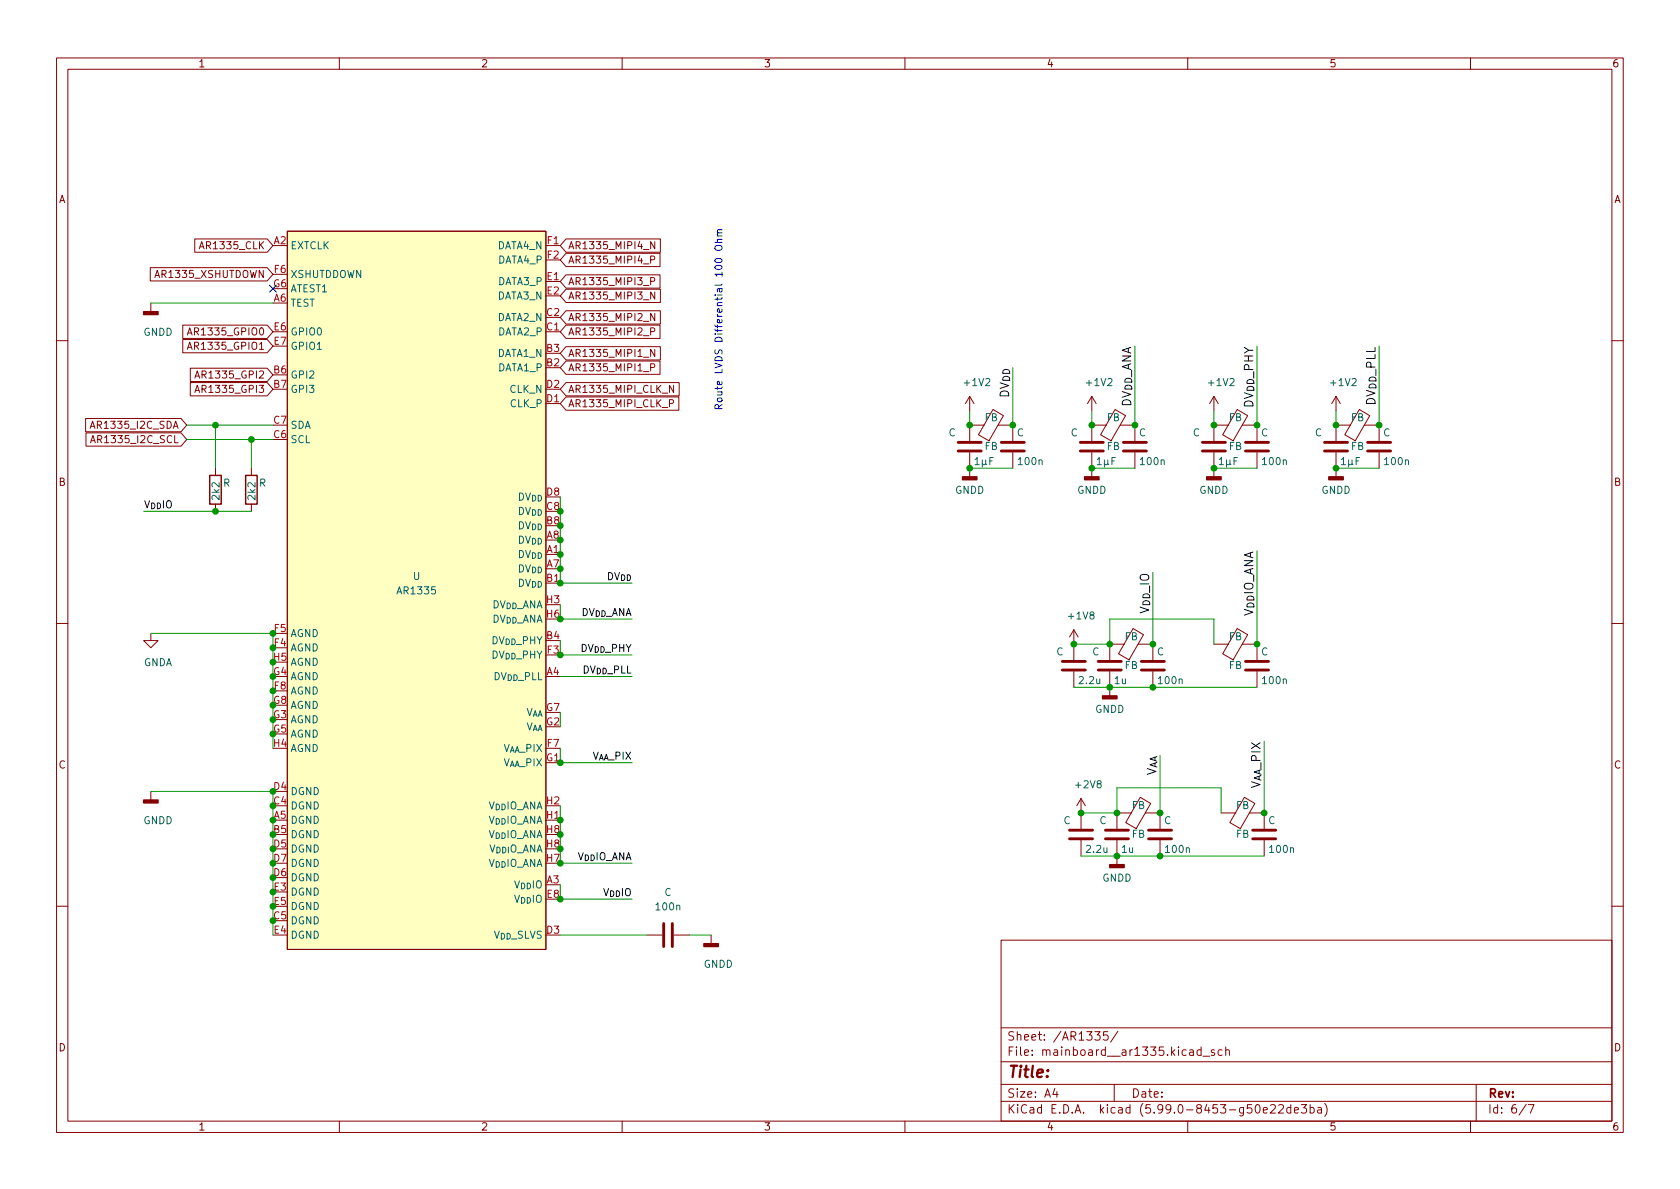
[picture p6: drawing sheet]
<svg xmlns="http://www.w3.org/2000/svg" width="297mm" height="210mm" viewBox="0 0 297 210" stroke-linecap="round" stroke-linejoin="round" font-family="sans-serif">
<g fill="none" stroke="#840000" stroke-width=".18">
<path d="M10 10.2h277v190.1h-277zM12 12.2h273v186.1h-273zM60 10.2v2M110 10.2v2M160 10.2v2M210 10.2v2M260 10.2v2M26.6 47.3h20.6l1.1 1.2-1.1 1.2h-20.6zM26.7 53.6v1.5M32.3 57.5h14.9l1.1 1.2-1.1 1.1h-14.9zM33.1 59.2l.4-1.2 .5 1.2M33.2 58.9h.6"/>
<path d="M34.4 42.3h12.8l1.1 1.1-1.1 1.2h-12.8zM50.8 40.9h45.7v127h-45.7zM100.1 55h16.7v2.3h-16.7l-1-1.2zM100.1 57.5h16.6v2.3h-16.6l-1-1.1zM100.1 51.1h16.7v2.4h-16.7l-1-1.2zM100.1 48.6h16.6v2.4h-16.6l-1-1.2zM100.1 44.8h16.6v2.3h-16.6l-1-1.1zM100.1 42.3h16.7v2.3h-16.7l-1-1.2zM115 58.6h.6l.2-.2-.1-.3-.7-.1v1.2M115 49.7h.6l.2-.2-.1-.3-.7-.1v1.3M115 45.9h.6l.2-.2-.1-.3-.7-.1v1.2M115.8 55.4v1.3l-.8-1.3v1.3"/>
<path d="M115.8 51.6v1.3l-.8-1.3v1.3M115.8 42.7v1.3l-.8-1.3v1.3M10 60.2h2M15.1 74h16.9l1 1.2-1 1.2h-16.9zM15.2 76.5h16.8l1 1.2-1 1.2h-16.8zM15.9 75.8l.5-1.3 .4 1.3M16 78.3l.4-1.3 .5 1.3M16.1 75.4h.6M16.1 77.9h.6M32.3 60h14.9l1.1 1.2-1.1 1.2h-14.9zM33.1 61.8l.4-1.3 .5 1.3M33.2 61.4h.6"/>
<path d="M33.6 67.7h13.6l1.1 1.1-1.1 1.2h-13.6zM33.6 65.1h13.6l1.1 1.2-1.1 1.2h-13.6zM34.5 69.4l.4-1.3 .4 1.3M34.5 66.9l.4-1.3 .4 1.3M34.6 69h.6M34.6 66.5h.6M100.1 63.8h16.6v2.4h-16.6l-1-1.2zM100.1 61.3h16.7v2.4h-16.7l-1-1.2zM100.1 67.7h20v2.3h-20l-1-1.2zM100.1 70.2h19.9v2.3h-19.9l-1-1.1zM115 65l.6-.1 .2-.2-.1-.3-.7-.1v1.3M115.8 61.8v1.3l-.8-1.3v1.3"/>
<path d="M118.4 71.3h.6l.1-.2-.1-.3-.6-.1v1.2M119.1 68.1v1.3l-.7-1.3v1.3M171.4 70.1l-.7 1.3M171.4 70.1v2.5M171.4 70.1l.8 1.3M174 75.2h-2.6v2.8M175.6 72.4l1.8 1.1-2.5 4.4-1.9-1zM176.5 75.2h2.6v2.8M193 70.1v2.5M193 70.1l-.7 1.3M193 70.1l.8 1.3M195.6 75.2h-2.6v2.8"/>
<path d="M197.2 72.4l1.8 1.1-2.6 4.4-1.8-1zM200.7 75.2v2.8M214.6 70.1v2.5M214.6 70.1l-.7 1.3M214.6 70.1l.8 1.3M217.2 75.2h-2.6v2.8M218.7 72.4l1.9 1.1-2.6 4.4-1.8-1zM222.2 75.2v2.8M236.2 70.1v2.5M236.2 70.1l-.7 1.3M236.2 70.1l.8 1.3M238.8 75.2h-2.6v2.8"/>
<path d="M240.3 72.4l1.9 1.1-2.6 4.4-1.8-1zM243.8 75.2v2.8M285 60.2h2M38.1 82.8v1.3M38.1 89.1v1.3M44.4 82.8v1.3M44.4 89.1v1.3M171.4 80v4.3M179.1 80v2.8M193 80v4.3M200.7 80v2.8M214.6 80v4.3"/>
<path d="M222.2 80v2.8M236.2 80v4.3M243.8 80v2.8M10 110.2h2M26.7 112v1.3h1.2l-1.2 1.2-1.3-1.2h1.3M189.9 111.4l-.8 1.2M189.9 111.4v5.3M189.9 118.7v2.8M189.9 111.4l.7 1.2M196.2 118.7v4.4M198.8 113.9h-2.6v2.8M200.3 111.1l1.9 1.1-2.6 4.5-1.8-1.1z"/>
<path d="M201.2 113.9h2.6v2.8M203.8 118.7v2.8M214.6 113.9h2.6M218.7 111.1l1.9 1.1-2.6 4.5-1.8-1.1zM219.7 113.9h2.5v2.8M222.2 118.7v2.8M285 110.2h2M26.7 139.9v1.6M191.1 141.2v5.4M191.1 148.6v2.8M191.1 141.2l-.7 1.3M191.1 141.2l.8 1.3"/>
<path d="M197.5 148.6v4.3M200 143.8h-2.5v2.8M201.6 141l1.9 1.1-2.6 4.4-1.9-1zM202.5 143.8h2.6v2.8M205.1 148.6v2.8M215.9 143.8h2.5M220 141l1.9 1.1-2.6 4.4-1.9-1zM220.9 143.8h2.6v2.8M223.5 148.6v2.8M10 160.2h2M114.3 165.3h2.8M119.1 165.3h2.8"/>
<path d="M125.7 165.3v1.6M177 166.3h108v32h-108zM285 160.2h2M60 198.3v2M110 198.3v2M160 198.3v2M177 194.8h108M177 191.8h108M177 187.8h108M177 181.8h108M186.5 192.5l-.4 1h1M186.9 193v1"/>
<path d="M193.6 182.4h.9l-.5 .6 .4 .1v.7l-.2 .1h-.4l-.2-.1M195.9 182.4h-.8v.7l.2-.1 .5 .1 .1 .2v.5l-.3 .1-.5-.1M197 191.8v3M197.6 182.4l-1.2 1.9M210 198.3v2M212.4 185.7l-.5-.1-.3 .3v.4l.2 .3h.6M212.4 185.1v1.5M212.7 186.8h1.2M214.7 185.7l-.3-.1-.3 .2 .1 .3 .5 .1v.4h-.6M216.1 185.7l-.5-.1-.2 .3v.4l.1 .3h.6M216.7 185.8l.2-.2 .4 .1 .1 .9M216.7 185.1v1.5"/>
<path d="M223.4 196.3l.7-.1-.1-.3-.4-.1-.2 .2v.8h.6M224.6 195.5l.6-.2 .2 .2 .1 .3-.9 1h.9M226.1 195.5l.5-.2 .3 .2v.3l-.9 1h.9M228.2 195.9l-.4-.1-.3 .3v.4l.1 .3h.6M228.2 195.3v1.5M228.9 196.3l.7-.1-.1-.3-.4-.1-.2 .2v.8h.6M230.1 195.3h.9l-.5 .6 .4 .1v.7l-.2 .1h-.4l-.2-.1M231.6 195.9l.5-.1 .3 .3v.4l-.2 .3h-.6M231.6 195.3v1.5M233 195.9h.6v.9M233.6 196.2l-.5 .1a.29 .29 0 0 0-.2 .2 .29 .29 0 0 0 .2 .3h.5M234.2 195.1a1.72 1.72 0 0 1 0 2.3"/>
<path d="M260 198.3v2M261 191.8v6.5M269.9 195.3l-1.3 1.9M270.2 195.3h1l-.6 1.5"/>
</g>
<g fill="#840000" stroke="#840000" stroke-width=".25">
<path d="M194.9 123.1h2.6v.5h-2.6z"/>
<path d="M191.8 84.3h2.5v.5h-2.5z"/>
<path d="M124.5 166.9h2.5v.5h-2.5z"/>
<path d="M213.4 84.3h2.5v.5h-2.5z"/>
<path d="M234.9 84.3h2.6v.5h-2.6z"/>
<path d="M196.2 152.9h2.6v.5h-2.6z"/>
<path d="M25.4 141.5h2.5v.5h-2.5z"/>
<path d="M25.4 55.1h2.5v.5h-2.5z"/>
<path d="M170.2 84.3h2.5v.5h-2.5z"/>
</g>
<g fill="none" stroke="#840000" stroke-width=".51">
<path d="M169.4 79.8h4.1M169.4 78.2h4.1M177 79.8h4.1M177 78.2h4.1M191 79.8h4.1M191 78.2h4.1M198.6 79.8h4.1M198.6 78.2h4.1M212.6 79.8h4.1M212.6 78.2h4.1M220.2 79.8h4.1M220.2 78.2h4.1"/>
<path d="M234.2 79.8h4.1M234.2 78.2h4.1M241.8 79.8h4.1M241.8 78.2h4.1M187.8 118.5h4.1M187.8 117h4.1M194.2 118.5h4M194.2 117h4M201.8 118.5h4.1M201.8 117h4.1M220.2 118.5h4.1M220.2 117h4.1"/>
<path d="M189.1 148.3h4.1M189.1 146.8h4.1M195.5 148.3h4M195.5 146.8h4M203.1 148.3h4M203.1 146.8h4M221.5 148.3h4.1M221.5 146.8h4.1M117.3 163.3v4.1M118.9 163.3v4.1"/>
</g>
<g fill="none" stroke="#006464" stroke-width=".18">
<path d="M91.8 99.9a.64 .64 0 0 1 .8 .6 .64 .64 0 0 1-.8 .7zM91.8 94.8a.64 .64 0 0 1 .8 .6 .64 .64 0 0 1-.8 .7zM91.8 92.3a.64 .64 0 0 1 .8 .6 .64 .64 0 0 1-.8 .6zM91.8 89.7a.64 .64 0 0 1 .8 .7 .64 .64 0 0 1-.8 .6zM91.8 87.2a.64 .64 0 0 1 .8 .6 .64 .64 0 0 1-.8 .7zM91.8 97.3a.64 .64 0 0 1 .8 .7 .64 .64 0 0 1-.8 .6zM92.9 99.9l.5 1.3 .4-1.3M92.9 94.8l.5 1.3 .4-1.3M92.9 92.3l.5 1.2 .4-1.2M92.9 89.7l.5 1.3 .4-1.3M92.9 87.2l.5 1.3 .4-1.3M92.9 97.3l.5 1.3 .4-1.3"/>
<path d="M94.1 95.2a.51 .51 0 0 1 .6 .5 .51 .51 0 0 1-.6 .5zM94.1 92.7a.51 .51 0 0 1 .6 .5 .51 .51 0 0 1-.6 .5zM94.1 90.1a.51 .51 0 0 1 .6 .5 .51 .51 0 0 1-.6 .5zM94.1 87.6a.51 .51 0 0 1 .6 .5 .51 .51 0 0 1-.6 .5zM94.1 97.7a.51 .51 0 0 1 .6 .5 .51 .51 0 0 1-.6 .6zM95.2 95.2a.51 .51 0 0 1 .5 .5 .51 .51 0 0 1-.5 .5zM95.2 92.7a.51 .51 0 0 1 .5 .5 .51 .51 0 0 1-.5 .5zM95.2 90.1a.51 .51 0 0 1 .5 .5 .51 .51 0 0 1-.5 .5zM95.2 87.6a.51 .51 0 0 1 .5 .5 .51 .51 0 0 1-.5 .5zM95.2 97.7a.51 .51 0 0 1 .5 .5 .51 .51 0 0 1-.5 .6zM172.4 81.3l.4-.4v1.3M172.4 82.2h.7"/>
<path d="M173.7 81.3v1.3M174.3 82l.2 .2M174.3 81.3l-.1 .8-.3 .1-.2-.2M175 81.5h.4M175.6 80.9h-.6v1.3M194 81.3l.4-.4v1.3M194 82.2h.7M195.3 81.3v1.3M195.9 82l.2 .2M195.9 81.3l-.1 .8-.4 .1-.1-.2M196.6 81.5h.4M197.2 80.9h-.6v1.3"/>
<path d="M215.6 81.3l.3-.4v1.3M215.6 82.2h.7M216.9 81.3v1.3M217.5 82l.1 .2M217.5 81.3l-.1 .8-.4 .1-.1-.2M218.2 81.5h.4M218.8 80.9h-.6v1.3M237.2 81.3l.3-.4v1.3M237.2 82.2h.7M238.4 81.3v1.3M239.1 82l.1 .2M239.1 81.3l-.1 .8-.4 .1-.2-.2"/>
<path d="M239.8 81.5h.4M240.4 80.9h-.6v1.3M91.8 102.4a.64 .64 0 0 1 .8 .7 .64 .64 0 0 1-.8 .6zM92.9 102.4l.5 1.3 .4-1.3M94.1 100.3a.51 .51 0 0 1 .6 .5 .51 .51 0 0 1-.6 .5zM94.1 102.8a.51 .51 0 0 1 .6 .5 .51 .51 0 0 1-.6 .5zM95.2 100.3a.51 .51 0 0 1 .5 .5 .51 .51 0 0 1-.5 .5zM95.2 102.8a.51 .51 0 0 1 .5 .5 .51 .51 0 0 1-.5 .5z"/>
</g>
<path d="M37.1 84.1h2v5h-2zM43.4 84.1h2.1v5h-2.1z" fill="none" stroke="#840000" stroke-width=".25"/>
<path d="M50.8 40.9h45.7v127h-45.7z" fill="#ffffc2" stroke="#ffffc2" stroke-width=".18"/>
<path d="M176.8 67.7l1.5 .5-1.5 .5M177 69.3a.8 .8 0 0 1 1-.1 .8 .8 0 0 1 .3 .8h-1.5v-.4zM177.5 66.7a.64 .64 0 0 1 .7-.1 .64 .64 0 0 1 .3 .6h-1.2zM177.5 65.4a.64 .64 0 0 1 .7 0 .64 .64 0 0 1 .3 .6h-1.2zM107.6 101.2a.64 .64 0 0 1 .7 .7 .64 .64 0 0 1-.7 .6zM108.7 101.2l.4 1.3 .4-1.3M109.9 101.6a.51 .51 0 0 1 .6 .5 .51 .51 0 0 1-.6 .6zM110.9 101.6a.51 .51 0 0 1 .6 .5 .51 .51 0 0 1-.6 .6z" fill="none" stroke="#0f0f0f" stroke-width=".18"/>
<path d="M126.4 42.9h1.3M126.5 43.6a.81 .81 0 0 1 1.2 .1 .43 .43 0 0 1-.5 .6h-.4a.42 .42 0 0 1-.4-.3 .42 .42 0 0 1 .1-.4zM126.8 41.7h.9M127.7 42.3l-.8 .1-.1 .3 .1 .2M127.7 41.2h-.8l-.1 .3 .1 .2M127.7 40.6l-.8 .1-.1 .3 .2 .2" fill="none" stroke="#0000c2" stroke-width=".18"/>
<g fill="none" stroke="#009600" stroke-width=".18">
<path d="M26.7 53.6h21.6M33 77.7h15.3M33 75.2h15.3M38.1 75.2v7.6M44.4 77.7v5.1M171.4 72.6v2.6M179.1 65v10.2M193 72.6v2.6M200.7 61.2v14M214.6 72.6v2.6M222.2 61.2v14M236.2 72.6v2.6"/>
<path d="M243.8 61.2v14M25.4 90.4h19M99.1 87.9v15.2h12.7M171.4 82.8h7.7M193 82.8h7.7M214.6 82.8h7.6M222.2 97.4v16.5M236.2 82.8h7.6M26.7 112h21.6v20.3M99.1 106.9v2.6h12.7M99.1 113.3v2.5h12.7M99.1 119.6h12.7"/>
<path d="M189.9 113.9h6.3v-4.4h18.4v4.4M203.8 101.2v12.7M26.7 139.9h21.6v25.4M99.1 126v2.5M99.1 132.3v2.6h12.7M189.9 121.5h32.3M205.1 133.6v10.2M223.5 131.1v12.7M99.1 142.5v10.1h12.7M99.1 156.5v2.5h12.7M191.1 143.8h6.4v-4.5h18.4v4.5M191.1 151.4h32.4"/>
<path d="M99.1 165.3h15.2M121.9 165.3h3.8"/>
</g>
<path d="M47.7 50.4l1.2 1.3M48.9 50.4l-1.2 1.3" fill="none" stroke="#000084" stroke-width=".18"/>
<g fill="#009600" stroke="#009600" stroke-width=".18">
<circle cx="38.1" cy="90.4" r=".51"/>
<circle cx="48.3" cy="112" r=".51"/>
<circle cx="44.5" cy="77.7" r=".51"/>
<circle cx="48.3" cy="114.5" r=".51"/>
<circle cx="48.3" cy="117.1" r=".51"/>
<circle cx="38.1" cy="75.2" r=".51"/>
<circle cx="203.8" cy="113.9" r=".51"/>
<circle cx="203.8" cy="121.5" r=".51"/>
<circle cx="222.3" cy="113.9" r=".51"/>
<circle cx="205.1" cy="143.8" r=".51"/>
<circle cx="205.1" cy="151.4" r=".51"/>
<circle cx="223.5" cy="143.8" r=".51"/>
<circle cx="197.5" cy="143.8" r=".51"/>
<circle cx="197.5" cy="151.4" r=".51"/>
<circle cx="189.9" cy="113.9" r=".51"/>
<circle cx="196.2" cy="113.9" r=".51"/>
<circle cx="196.2" cy="121.5" r=".51"/>
<circle cx="191.1" cy="143.8" r=".51"/>
<circle cx="48.3" cy="119.6" r=".51"/>
<circle cx="48.3" cy="122.2" r=".51"/>
<circle cx="48.3" cy="124.7" r=".51"/>
<circle cx="48.3" cy="127.2" r=".51"/>
<circle cx="48.3" cy="129.8" r=".51"/>
<circle cx="48.3" cy="139.9" r=".51"/>
<circle cx="48.3" cy="155.2" r=".51"/>
<circle cx="48.3" cy="157.7" r=".51"/>
<circle cx="99.1" cy="147.6" r=".51"/>
<circle cx="99.1" cy="150.1" r=".51"/>
<circle cx="99.1" cy="152.6" r=".51"/>
<circle cx="99.1" cy="159" r=".51"/>
<circle cx="48.3" cy="147.6" r=".51"/>
<circle cx="48.3" cy="150.1" r=".51"/>
<circle cx="48.3" cy="152.6" r=".51"/>
<circle cx="48.3" cy="160.3" r=".51"/>
<circle cx="48.3" cy="162.8" r=".51"/>
<circle cx="99.1" cy="145" r=".51"/>
<circle cx="48.3" cy="145" r=".51"/>
<circle cx="48.3" cy="142.5" r=".51"/>
<circle cx="99.1" cy="103.1" r=".51"/>
<circle cx="99.1" cy="109.5" r=".51"/>
<circle cx="99.1" cy="115.8" r=".51"/>
<circle cx="99.1" cy="134.9" r=".51"/>
<circle cx="193" cy="75.2" r=".51"/>
<circle cx="214.6" cy="75.2" r=".51"/>
<circle cx="236.2" cy="75.2" r=".51"/>
<circle cx="236.2" cy="82.8" r=".51"/>
<circle cx="179.1" cy="75.2" r=".51"/>
<circle cx="193" cy="82.8" r=".51"/>
<circle cx="214.6" cy="82.8" r=".51"/>
<circle cx="171.5" cy="75.2" r=".51"/>
<circle cx="171.5" cy="82.8" r=".51"/>
<circle cx="99.1" cy="95.5" r=".51"/>
<circle cx="99.1" cy="98" r=".51"/>
<circle cx="99.1" cy="100.6" r=".51"/>
<circle cx="99.1" cy="90.4" r=".51"/>
<circle cx="99.1" cy="93" r=".51"/>
</g>
<text font-size="2.8" fill="#840000" x="178" y="190.6">Title:</text>
<g font-size="2.1" fill="#009600">
<text x="200" y="75.8" transform="rotate(-90 200 75.8)">DV_{DD}_ANA</text>
<text x="221.6" y="75.6" transform="rotate(-90 221.6 75.6)">DV_{DD}_PHY</text>
<text x="243.2" y="75.2" transform="rotate(-90 243.2 75.2)">DV_{DD}_PLL</text>
</g>
<g font-size="2.1" fill="#0f0f0f">
<text x="203.2" y="111.9" transform="rotate(-90 203.2 111.9)">V_{DD}_IO</text>
<text x="221.6" y="112.7" transform="rotate(-90 221.6 112.7)">V_{DD}IO_ANA</text>
<text x="204.5" y="140.9" transform="rotate(-90 204.5 140.9)">V_{AA}</text>
<text x="222.9" y="143" transform="rotate(-90 222.9 143)">V_{AA}_PIX</text>
</g>
<g font-size="2.1" fill="#840000">
<text x="178" y="184">Sheet: /AR1335/</text>
<text x="178" y="186.7">File: mainboard__ar1335.kicad_sch</text>
<text x="178" y="196.9">KiCad E.D.A. kicad (5.99.0-8453-g50e22de3ba)</text>
<text x="178" y="194.1">Size: A4</text>
<text x="200" y="194.1">Date:</text>
<text x="263" y="194.1">Rev:</text>
<text x="263" y="196.9">Id: 6/7</text>
</g>
<g font-size="1.8" fill="#840000">
<text x="35" y="11.9">1</text>
<text x="85" y="11.9">2</text>
<text x="135" y="11.9">3</text>
<text x="185" y="11.9">4</text>
<text x="235" y="11.9">5</text>
<text x="285" y="11.9">6</text>
<text x="10.3" y="35.9">A</text>
<text x="285.3" y="35.9">A</text>
<text x="35.8" y="44.1">AR1335_CLK</text>
<text x="100.4" y="46.6">AR1335_MIPI4_P</text>
<text x="100.4" y="44.1">AR1335_MIPI4_N</text>
<text x="27.9" y="49.1">AR1335_XSHUTDOWN</text>
<text x="100.4" y="53">AR1335_MIPI3_N</text>
<text x="100.4" y="50.4">AR1335_MIPI3_P</text>
<text x="34" y="59.3">AR1335_GPIO0</text>
<text x="100.4" y="56.8">AR1335_MIPI2_N</text>
<text x="100.4" y="59.3">AR1335_MIPI2_P</text>
<text x="34" y="61.8">AR1335_GPIO1</text>
<text x="100.4" y="65.7">AR1335_MIPI1_P</text>
<text x="100.4" y="63.1">AR1335_MIPI1_N</text>
<text x="35.4" y="69.5">AR1335_GPI3</text>
<text x="35.4" y="66.9">AR1335_GPI2</text>
<text x="100.4" y="69.5">AR1335_MIPI_CLK_N</text>
<text x="16.7" y="75.8">AR1335_I2C_SDA</text>
<text x="100.4" y="72">AR1335_MIPI_CLK_P</text>
<text x="16.9" y="78.4">AR1335_I2C_SCL</text>
<text x="10.3" y="85.9">B</text>
<text x="285.3" y="85.9">B</text>
<text x="10.3" y="135.9">C</text>
<text x="285.3" y="135.9">C</text>
<text x="10.3" y="185.9">D</text>
<text x="285.3" y="185.9">D</text>
<text x="35" y="199.9">1</text>
<text x="85" y="199.9">2</text>
<text x="135" y="199.9">3</text>
<text x="185" y="199.9">4</text>
<text x="235" y="199.9">5</text>
<text x="285" y="199.9">6</text>
</g>
<g font-size="1.8" fill="#a90000">
<text x="48.4" y="43.2">A2</text>
<text x="96.8" y="43.2">F1</text>
<text x="96.8" y="45.7">F2</text>
<text x="48.4" y="50.8">G6</text>
<text x="48.4" y="53.3">A6</text>
<text x="48.5" y="48.3">F6</text>
<text x="96.7" y="49.5">E1</text>
<text x="96.7" y="52.1">E2</text>
<text x="48.4" y="58.4">E6</text>
<text x="96.7" y="55.9">C2</text>
<text x="96.7" y="58.4">C1</text>
<text x="48.4" y="61">E7</text>
<text x="96.7" y="62.2">B3</text>
<text x="96.7" y="64.8">B2</text>
<text x="48.4" y="66">B6</text>
<text x="48.4" y="68.6">B7</text>
<text x="96.7" y="68.6">D2</text>
<text x="96.7" y="71.1">D1</text>
<text x="48.4" y="77.5">C6</text>
<text x="48.4" y="74.9">C7</text>
<text x="96.7" y="87.6">D8</text>
<text x="96.7" y="95.2">A8</text>
<text x="96.7" y="92.7">B8</text>
<text x="96.7" y="90.2">C8</text>
<text x="96.7" y="100.3">A7</text>
<text x="96.7" y="97.8">A1</text>
<text x="96.7" y="102.9">B1</text>
<text x="96.7" y="106.7">H3</text>
<text x="48.5" y="111.8">F5</text>
<text x="96.7" y="113">B4</text>
<text x="96.7" y="109.2">H6</text>
<text x="48.4" y="119.4">G4</text>
<text x="48.4" y="116.8">H5</text>
<text x="48.5" y="114.3">F4</text>
<text x="96.7" y="119.4">A4</text>
<text x="96.8" y="115.6">F3</text>
<text x="48.4" y="124.5">G8</text>
<text x="48.5" y="121.9">F8</text>
<text x="96.6" y="125.7">G7</text>
<text x="48.4" y="127">G3</text>
<text x="48.4" y="129.5">G5</text>
<text x="96.6" y="128.3">G2</text>
<text x="48.4" y="132.1">H4</text>
<text x="96.6" y="134.6">G1</text>
<text x="96.8" y="132.1">F7</text>
<text x="48.4" y="139.7">D4</text>
<text x="48.4" y="142.2">C4</text>
<text x="96.7" y="142.2">H2</text>
<text x="48.4" y="144.8">A5</text>
<text x="48.4" y="147.3">B5</text>
<text x="48.4" y="149.9">D5</text>
<text x="96.7" y="149.9">H8</text>
<text x="96.7" y="147.3">H8</text>
<text x="96.7" y="144.8">H1</text>
<text x="48.4" y="152.4">D7</text>
<text x="48.4" y="154.9">D6</text>
<text x="48.4" y="157.5">E3</text>
<text x="48.4" y="160">E5</text>
<text x="96.7" y="156.2">A3</text>
<text x="96.7" y="158.7">E8</text>
<text x="48.4" y="162.6">C5</text>
<text x="48.4" y="165.1">E4</text>
<text x="96.7" y="165.1">D3</text>
</g>
<g font-size="1.8" fill="#006464">
<text x="51.3" y="44.1">EXTCLK</text>
<text x="87.9" y="44.1">DATA4_N</text>
<text x="88" y="46.6">DATA4_P</text>
<text x="51.3" y="49.1">XSHUTDDOWN</text>
<text x="51.3" y="51.7">ATEST1</text>
<text x="87.9" y="53">DATA3_N</text>
<text x="88" y="50.4">DATA3_P</text>
<text x="25.3" y="59.4">GNDD</text>
<text x="51.3" y="54.2">TEST</text>
<text x="51.3" y="59.3">GPIO0</text>
<text x="87.9" y="56.8">DATA2_N</text>
<text x="88" y="59.3">DATA2_P</text>
<text x="51.3" y="61.8">GPIO1</text>
<text x="87.9" y="63.1">DATA1_N</text>
<text x="88" y="65.7">DATA1_P</text>
<text x="51.3" y="66.9">GPI2</text>
<text x="51.3" y="69.5">GPI3</text>
<text x="90.1" y="69.5">CLK_N</text>
<text x="170.6" y="68.3">+1V2</text>
<text x="192.2" y="68.3">+1V2</text>
<text x="213.8" y="68.3">+1V2</text>
<text x="235.4" y="68.3">+1V2</text>
<text x="51.3" y="75.8">SDA</text>
<text x="90.2" y="72">CLK_P</text>
<text x="167.7" y="77.2">C</text>
<text x="174.1" y="74.5">FB</text>
<text x="179.8" y="77.2">C</text>
<text x="189.3" y="77.2">C</text>
<text x="195.7" y="74.5">FB</text>
<text x="201.4" y="77.2">C</text>
<text x="210.9" y="77.2">C</text>
<text x="217.3" y="74.5">FB</text>
<text x="223" y="77.2">C</text>
<text x="232.5" y="77.2">C</text>
<text x="238.9" y="74.5">FB</text>
<text x="244.6" y="77.2">C</text>
<text x="51.3" y="78.4">SCL</text>
<text x="174.1" y="79.6">FB</text>
<text x="180.2" y="82.2">100n</text>
<text x="195.7" y="79.6">FB</text>
<text x="201.7" y="82.2">100n</text>
<text x="217.3" y="79.6">FB</text>
<text x="223.3" y="82.2">100n</text>
<text x="238.9" y="79.6">FB</text>
<text x="244.9" y="82.2">100n</text>
<text x="38.8" y="88.3" transform="rotate(-90 38.8 88.3)">2k2</text>
<text x="39.4" y="86">R</text>
<text x="45.2" y="88.3" transform="rotate(-90 45.2 88.3)">2k2</text>
<text x="45.8" y="86">R</text>
<text x="168.8" y="87.3">GNDD</text>
<text x="190.4" y="87.3">GNDD</text>
<text x="212" y="87.3">GNDD</text>
<text x="233.6" y="87.3">GNDD</text>
<text x="70.4" y="105.1">AR1335</text>
<text x="73" y="102.6">U</text>
<text x="83.8" y="107.6">DV_{DD}_ANA</text>
<text x="51.3" y="112.6">AGND</text>
<text x="83.8" y="110.1">DV_{DD}_ANA</text>
<text x="84" y="113.9">DV_{DD}_PHY</text>
<text x="189" y="109.5">+1V8</text>
<text x="198.8" y="113.2">FB</text>
<text x="217.3" y="113.2">FB</text>
<text x="25.3" y="117.8">GNDA</text>
<text x="51.3" y="115.2">AGND</text>
<text x="51.3" y="117.7">AGND</text>
<text x="84" y="116.5">DV_{DD}_PHY</text>
<text x="186.8" y="115.9">C</text>
<text x="193.1" y="115.9">C</text>
<text x="198.8" y="118.3">FB</text>
<text x="204.5" y="115.9">C</text>
<text x="217.3" y="118.3">FB</text>
<text x="223" y="115.9">C</text>
<text x="51.3" y="120.3">AGND</text>
<text x="51.3" y="122.8">AGND</text>
<text x="51.3" y="125.3">AGND</text>
<text x="84.3" y="120.3">DV_{DD}_PLL</text>
<text x="190.9" y="121">2.2u</text>
<text x="197.1" y="121">1u</text>
<text x="204.9" y="121">100n</text>
<text x="223.3" y="121">100n</text>
<text x="51.3" y="127.9">AGND</text>
<text x="51.3" y="130.4">AGND</text>
<text x="89.9" y="129.2">V_{AA}</text>
<text x="89.9" y="126.6">V_{AA}</text>
<text x="193.6" y="126">GNDD</text>
<text x="51.3" y="133">AGND</text>
<text x="86.1" y="135.5">V_{AA}_PIX</text>
<text x="86.1" y="133">V_{AA}_PIX</text>
<text x="51.3" y="140.6">DGND</text>
<text x="51.3" y="143.1">DGND</text>
<text x="83.2" y="143.1">V_{DD}IO_ANA</text>
<text x="190.3" y="139.4">+2V8</text>
<text x="200.1" y="143.1">FB</text>
<text x="218.5" y="143.1">FB</text>
<text x="25.3" y="145.7">GNDD</text>
<text x="51.3" y="145.7">DGND</text>
<text x="51.3" y="148.2">DGND</text>
<text x="83.2" y="148.2">V_{DD}IO_ANA</text>
<text x="83.2" y="145.7">V_{DD}IO_ANA</text>
<text x="188" y="145.7">C</text>
<text x="194.4" y="145.7">C</text>
<text x="200.1" y="148.1">FB</text>
<text x="205.8" y="145.7">C</text>
<text x="218.5" y="148.1">FB</text>
<text x="224.2" y="145.7">C</text>
<text x="51.3" y="150.7">DGND</text>
<text x="51.3" y="153.3">DGND</text>
<text x="51.3" y="155.8">DGND</text>
<text x="83.2" y="150.7">V_{DDI}O_ANA</text>
<text x="83.2" y="153.3">V_{DD}IO_ANA</text>
<text x="192.2" y="150.8">2.2u</text>
<text x="194.9" y="155.9">GNDD</text>
<text x="198.3" y="150.8">1u</text>
<text x="206.2" y="150.8">100n</text>
<text x="224.6" y="150.8">100n</text>
<text x="51.3" y="158.4">DGND</text>
<text x="51.3" y="160.9">DGND</text>
<text x="88.1" y="159.6">V_{DD}IO</text>
<text x="88.1" y="157.1">V_{DD}IO</text>
<text x="116.1" y="161">100n</text>
<text x="117.5" y="158.4">C</text>
<text x="51.3" y="163.4">DGND</text>
<text x="51.3" y="166">DGND</text>
<text x="84.3" y="166">V_{DD}_SLVS</text>
<text x="124.4" y="171.1">GNDD</text>
</g>
<text font-size="1.8" fill="#0000c2" x="127.7" y="72.6" transform="rotate(-90 127.7 72.6)">Route LVDS Differential 100 Ohm</text>
<g font-size="1.8" fill="#0f0f0f">
<text x="25.4" y="89.9">V_{DD}IO</text>
<text x="99.6" y="108.9">DV_{DD}_ANA</text>
<text x="99.8" y="115.3">DV_{DD}_PHY</text>
<text x="100.1" y="119.1">DV_{DD}_PLL</text>
<text x="101.8" y="134.3">V_{AA}_PIX</text>
<text x="96.7" y="152.4">H7V_{DD}IO_ANA</text>
<text x="103.8" y="158.5">V_{DD}IO</text>
</g>
</svg>
